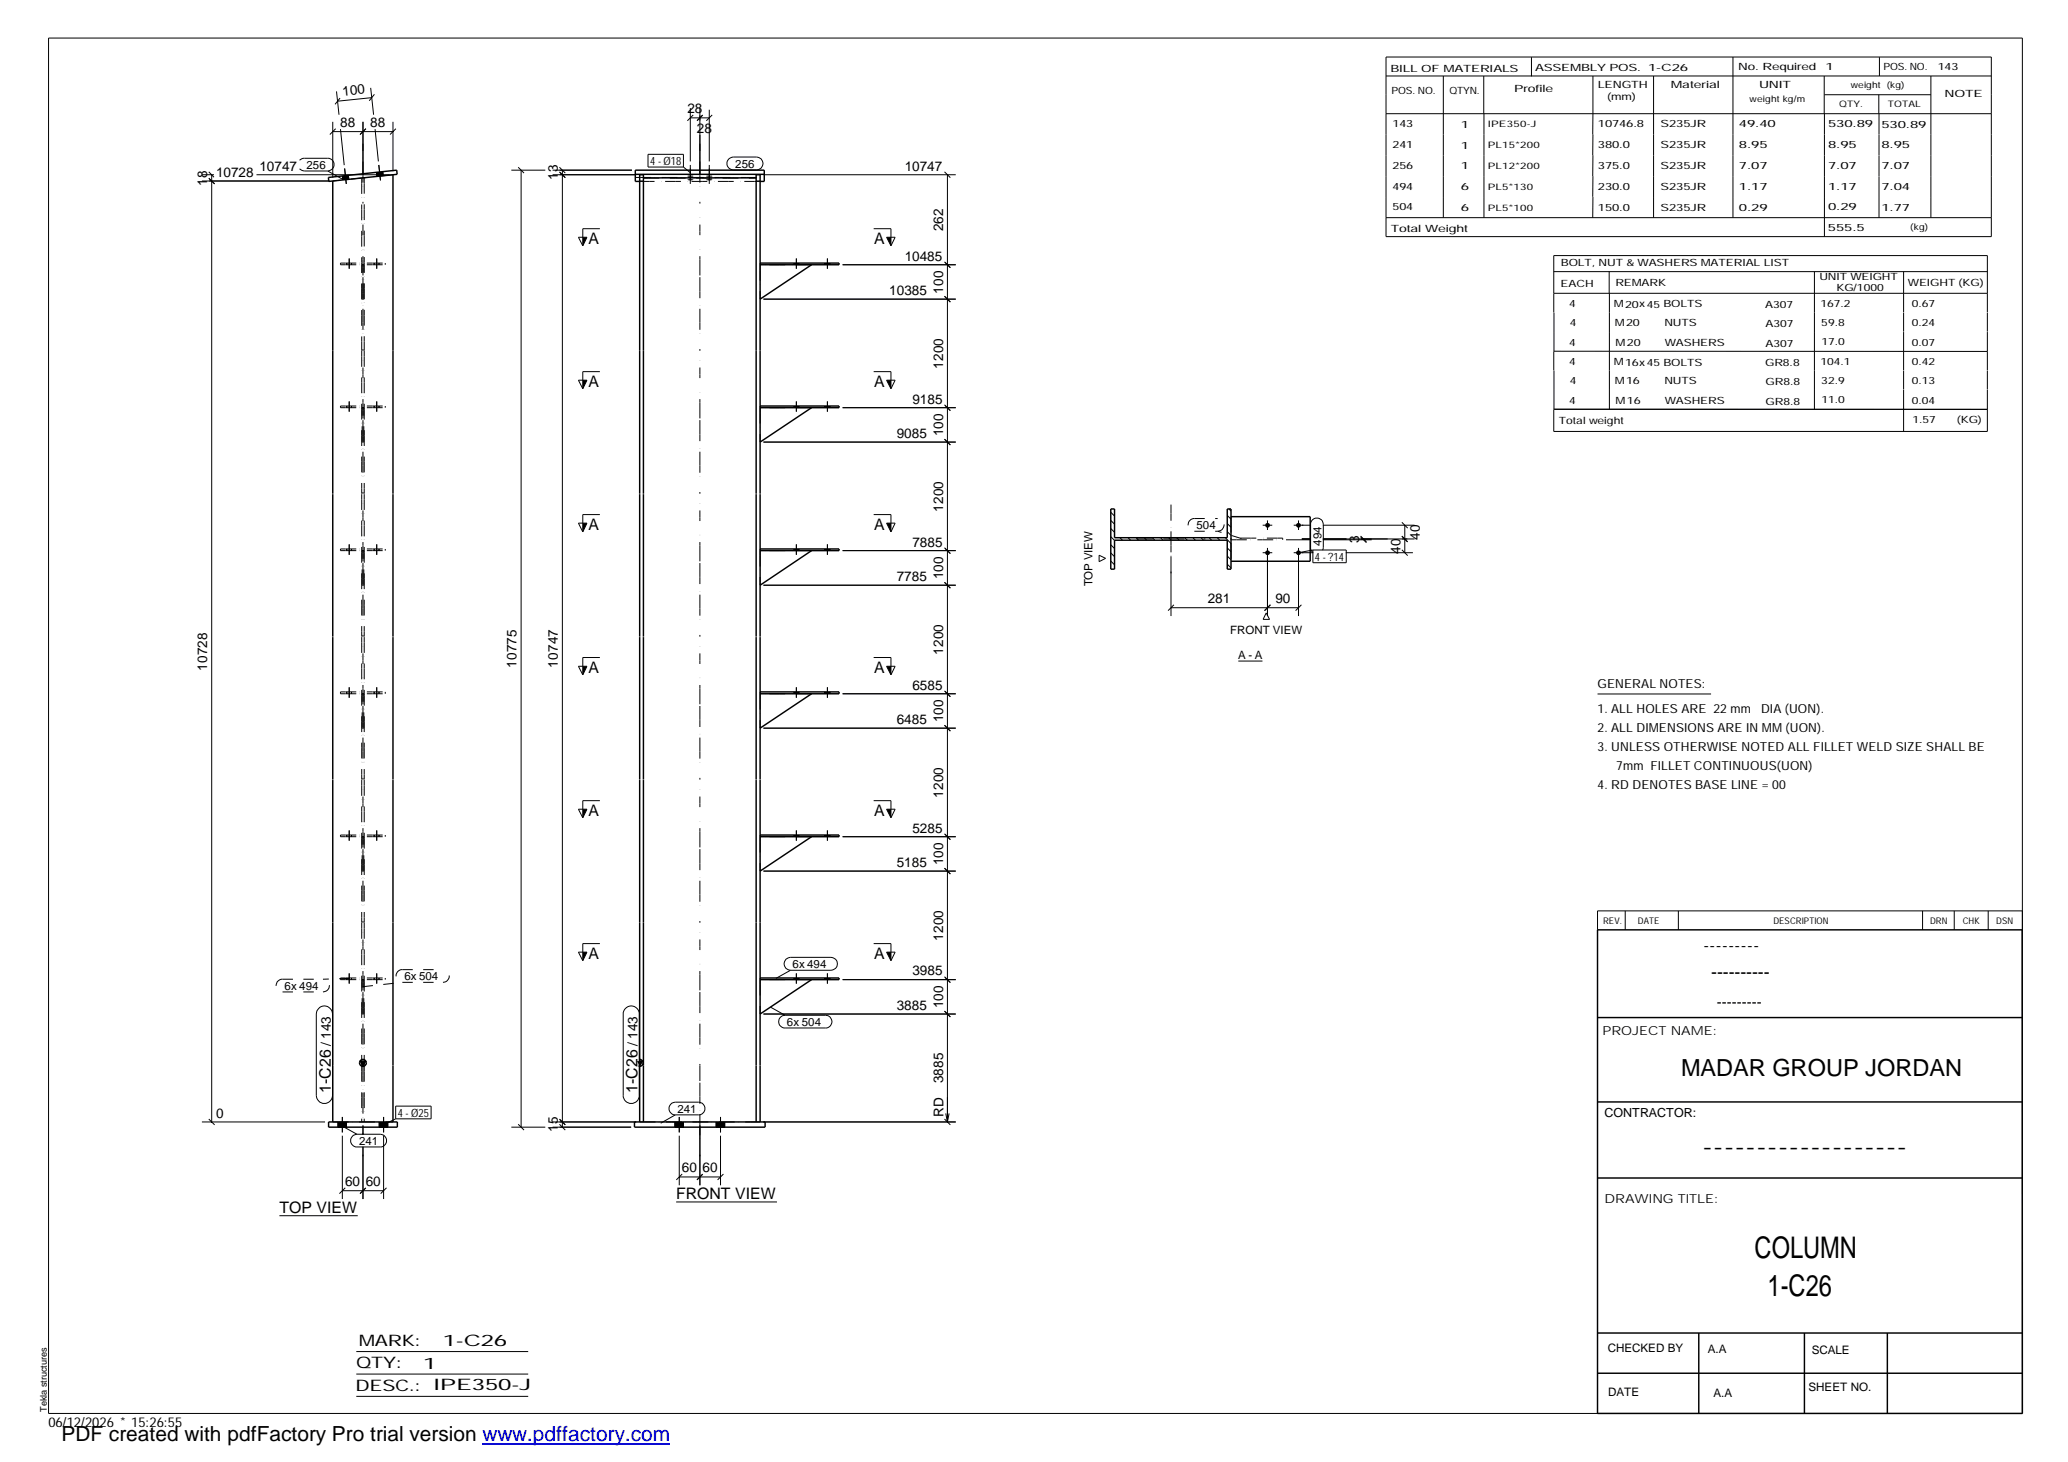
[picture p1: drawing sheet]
<svg xmlns="http://www.w3.org/2000/svg" width="420mm" height="297mm" viewBox="0 0 420 297" stroke-linecap="round" stroke-linejoin="round" font-family="sans-serif">
<g fill="none" stroke="#000" stroke-width=".2">
<path d="M9.9 7.7h401v279.5h-401zM68.4 18.6l.5 4.7M69.1 19.9l-1 1.3M75.3 17.9l.6 5.4M75.5 19.8l-6.9 .8M76.1 19.2l-1.1 1.3M281.6 11.6h123v36.5h-123zM281.6 15.4h123M293.2 15.4v28.8M301.5 15.4v7.7M311.1 11.6v3.9M323.6 15.4v16.2"/>
<path d="M336 15.4v28.8M352.1 11.6v32.6M370.6 15.4v7.7M370.7 19.2h21.6M381.7 19.2v3.9M381.8 11.6v3.8M392.3 15.4v28.8M41 35.5h2.5M41 36.8h25.9M42.4 36.2l1.2 1.2-1.1-1.1M42.4 34.9l1.1 1.1M43 35.5v192.5"/>
<path d="M52.1 35.5h27.1M60.9 32.6l.7-.4h5a1.29 1.29 0 0 1 1.3 1.3 1.29 1.29 0 0 1-1.3 1.2M60.9 34.3l.4 .3 .5 .1h4.8M66.6 34.7l3 1.7M67.6 26.7h12.2M67.6 24.8v11.3M68.2 26.1l-1.2 1.2M69.2 26.2l.7 7.4M69.6 35.8v.8M70 34.2l.4 3.2M70.8 35.6l.1 .8M73.7 24.8v10.7"/>
<path d="M74.3 26.1l-1.1 1.2M76.2 26.2l.7 6.6M76.5 35l.1 .8M77 33.5l.3 3.1M77.8 34.9l.1 .8M79.8 24.8v10M80.4 26.1l-1.2 1.2M103.9 34.6h6.9M105.3 34l1.2 1.2M105.9 34.6v194.4M112.3 34.6h16.1M112.3 35.5h16.9"/>
<path d="M113.7 34.9l1.2 1.2-1.2-1.1M113.7 34l1.2 1.2M114.3 34.6v194.4M131.7 31.4h7.2v2.5h-7.2zM138.9 33.9l1.4 1.2M140.3 22v10.8M140.3 33.5v3.9M140.3 23.9h3.8M140.8 23.4l-1.1 1.1M142.2 22v13.4M142.8 23.4l-1.2 1.1M144.1 22.3v10.5"/>
<path d="M144.1 33.5v3.9M144.7 23.4l-1.2 1.1M148.1 32.3l.9-.4h4.7a1.31 1.31 0 0 1 1.3 1.3 1.31 1.31 0 0 1-1.3 1.3h-4.7a1.31 1.31 0 0 1-1.2-.8 1.31 1.31 0 0 1 .3-1.4zM155.1 35.5h39.1M191.9 34.9l1.2 1.2M192.5 35.5v192.5M281.6 23.1h123M301.5 23.1v21.1M323.6 31.6v4.2M323.6 35.8v4.2M370.7 23.1v25M381.8 23.1v21.1"/>
<path d="M117.5 48.2h1.8l-.9 1.7zM121.9 46.5h-3.5v3.4M161.3 53.5v.3M161.8 52.5v2.1M162.3 53.5v.3M167.6 53.5v.3M168.1 52.5v2.1M168.6 53.5v.3M171.2 53.8h23M177.5 46.5h3.5v3.4M180.1 48.2h1.8l-.9 1.7zM191.9 53.2l1.2 1.2"/>
<path d="M281.6 44.2h123M315.7 59.6h88.1M315.7 55.2h88.1M323.6 40v4.2M326.9 55.1v4.5M327 59.6v23.6M368.6 55.2v28M386.8 55.2v8.2M117.5 77.2h1.8l-.9 1.8zM121.9 75.5h-3.5v3.5M155.1 60.8h39.1M177.5 75.5h3.5v3.5"/>
<path d="M180.1 77.2h1.8l-.9 1.8zM191.9 60.2l1.2 1.2M315.7 71.4v3.9M315.7 71.4h88.1M315.7 63.5v7.9M315.7 75.3v7.8M386.8 63.5v3.9M386.8 67.5v7.7M386.8 75.3v3.8M386.8 79.2v8.5M403.8 63.4v-11.5h-88.1v11.6M403.8 63.5v3.9"/>
<path d="M403.8 67.5v7.7M403.8 75.3v3.8M403.8 79.2v8.5h-88.1v-4.5h88.1M155.1 89.8h39.1M161.3 82.5v.3M161.8 81.6v2M162.3 82.5v.3M167.6 82.5v.3M168.1 81.6v2M168.6 82.5v.3M171.2 82.8h23M191.9 89.2l1.2 1.2"/>
<path d="M191.9 82.2l1.2 1.2-1.1-1M117.5 106.3h1.8l-.9 1.8zM121.9 104.5h-3.5v3.6M155.1 118.9h39.1M161.3 111.5v.4M161.8 110.6v2.1M162.3 111.5v.4M167.6 111.5v.4M168.1 110.6v2.1M168.6 111.5v.4M171.2 111.9h23M177.5 104.5h3.5v3.6"/>
<path d="M180.1 106.3h1.8l-.9 1.8zM191.9 118.3l1.2 1.2M191.9 111.3l1.2 1.2-1.1-1.1M223.3 112.8l1.3 .6-1.3 .7zM225.7 104.1l.7 .7M225.7 105.7l.7 .8M225.7 107.4l.7 .7M225.7 109l.7 .8M225.7 110.7l.7 .7M225.7 112.3l.7 .8M225.7 114l.7 .8M227.5 109.2l.5 .6"/>
<path d="M229.2 109.2l.5 .6M230.8 109.2l.5 .6M232.5 109.2l.5 .6M234.1 109.2l.5 .6M235.8 109.2l.5 .6M237.4 109.2l.5 .6M237.9 113v12.2M239.1 109.2l.5 .6M240.7 109.2l.5 .6M242.4 109.2l.5 .6M244 109.2l.5 .6M245.7 109.2l.5 .6"/>
<path d="M247.3 109.2l.5 .6M249 109.2l1.1 1.2M249.3 104.7l.8 .8M249.3 106.4l.8 .7M249.3 108l.8 .8M249.3 111.3l.8 .8M249.3 113l.8 .7M249.3 114.6l.8 .8M249.7 103.4l.4 .4M256.5 112.3h2M256.5 106.7h2M257.5 105.7v2"/>
<path d="M257.5 111.3v13.9M261.3 109.7h5M262.8 106.7h3.5M263.8 105.7v2M263.8 111.3v13.9M264.5 109.5h1.8M266.7 111.7h6.8v2.6h-6.8zM266.7 111.7l-2.9 .6M268.7 111.8l.2-.5v-4.8a1.29 1.29 0 0 0-1.3-1.3 1.29 1.29 0 0 0-1.3 1.3v5l.5 .8h-4M268.8 106.7h18.6M268.8 109.5h18.6M268.8 109.7h9.9"/>
<path d="M273.4 112.3h13.7M276.4 109.1l1.2 1.2M276.4 108.9l1.2 1.2M277 109.5v.2M284.8 111.7l1.2 1.2M284.8 109l1.1 1.1M284.8 106.1l1.2 1.2M284.9 109l1.1 1.1M285.4 106.7v5.6M117.5 135.4h1.8l-.9 1.7zM121.9 133.6h-3.5v3.5M161.8 139.6v2.2"/>
<path d="M168.1 139.6v2.2M177.5 133.6h3.5v3.5M180.1 135.4h1.8l-.9 1.7zM237.9 123.5h25.9M238.5 122.9l-1.2 1.2M251.6 134.3h4.9M257.3 124.5l.6 1.3h-1.3zM258.1 122.9l-1.2 1.2M264.4 122.9l-1.2 1.2M155.1 147.9h39.1M161.3 140.6v.4M162.3 140.6v.4"/>
<path d="M167.6 140.6v.4M168.6 140.6v.4M171.2 141h23M191.9 147.3l1.2 1.2M191.9 140.4l1.2 1.1M324.6 141h23M117.5 164.4h1.8l-.9 1.7zM121.9 162.7h-3.5v3.4M155.1 177h39.1M161.3 169.7v.3M161.8 168.7v2.1M162.3 169.7v.3"/>
<path d="M167.6 169.7v.3M168.1 168.7v2.1M168.6 169.7v.3M171.2 170h23M177.5 162.7h3.5v3.4M180.1 164.4h1.8l-.9 1.7zM191.9 169.4l1.2 1.2M191.9 176.4l1.2 1.2M117.5 193.4h1.8l-.9 1.8zM121.9 191.7h-3.5v3.5M159.7 194.9l.9-.4h8.2a1.31 1.31 0 0 1 1.3 1.3 1.31 1.31 0 0 1-1.3 1.3h-8.2a1.33 1.33 0 0 1-1.2-.8 1.33 1.33 0 0 1 .3-1.4zM160.6 197.1l-3 1.7"/>
<path d="M161.3 198.7v.3M161.8 197.8v2M162.3 198.7v.3M167.6 198.7v.3M168.1 197.8v2M168.6 198.7v.3M171.2 199h23M177.5 191.7h3.5v3.5M180.1 193.4h1.8l-.9 1.8zM191.9 198.4l1.2 1.2-1.1-1M330.2 185.1v3.8M341 185.1v3.8"/>
<path d="M390.6 185.1v3.8M397 185.1v3.8M403.9 185.1v3.8M410.9 185.1h-86.3v3.8M65 204.7a1.64 1.64 0 0 1 2.6 1.3v16.5a1.65 1.65 0 0 1-1.7 1.7 1.65 1.65 0 0 1-1.6-1.7v-16.5l.1-.6zM127.1 204.9a1.62 1.62 0 0 1 1.8-.4 1.62 1.62 0 0 1 1 1.5v16.5a1.63 1.63 0 0 1-1.7 1.7 1.63 1.63 0 0 1-1.6-1.7v-16.8zM155.1 206h39.1M156.5 204.6l3 1.7M158.6 206.7l.4-.3 .5-.1h8.2a1.29 1.29 0 0 1 1.3 1.3 1.29 1.29 0 0 1-1.3 1.3h-8.2a1.28 1.28 0 0 1-1.2-.8 1.28 1.28 0 0 1 .3-1.4zM191.9 205.4l1.2 1.2M41 228h25M42.4 227.4l1.2 1.1"/>
<path d="M68.7 228v1M69.6 226.9v3.2M69.6 230.7v12.9M69.6 228.8l2.9 1.6M70.4 228v1M71.6 230.8l.9-.4h4.8a1.29 1.29 0 0 1 1.2 1.3 1.29 1.29 0 0 1-1.2 1.3h-4.8a1.28 1.28 0 0 1-1.2-.8 1.28 1.28 0 0 1 .3-1.4zM73.7 228.7v1.8M73.7 233v10.6M77 228v1M77.9 226.9v3.2M77.9 230.7v12.9M78.8 228v1"/>
<path d="M80.4 224.7h7.2v2.6h-7.2zM80.4 227.3l-2.5 1.2M103.9 229h6.9M105.3 228.4l1.2 1.2M112.3 229h15.9M112.3 228h16.9M113.7 228.4l1.2 1.2M113.7 227.4l1.2 1.1-1.2-1.1M136.3 224.3l.9-.4h4.7a1.29 1.29 0 0 1 1.3 1.3 1.29 1.29 0 0 1-1.3 1.3h-4.7a1.28 1.28 0 0 1-1.2-.8 1.28 1.28 0 0 1 .3-1.4zM137.1 228v1M137.2 226.5l-3 1.7M138 226.9v3.2"/>
<path d="M138 230.7v10.1M138 239.1h8.4M138.6 238.5l-1.2 1.2M138.9 228v1M142.2 228.7v12.1M142.8 238.5l-1.2 1.2M145.5 228v1M146.4 226.9v3.2M146.4 230.7v10.1M147 238.5l-1.2 1.2M147.2 228v1M155.1 228h39.1"/>
<path d="M191.9 227.4l1.2 1.1M192.2 226.2l.3 1.8M192.8 226.2l-.3 1.8M56.8 247h15.9M69.6 241.9h8.3M70.1 241.3l-1.1 1.2M74.3 241.3l-1.1 1.2M78.5 241.3l-1.2 1.2M137.4 244.2h20.5M72.4 274.6h34.9M72.4 279.2h34.9M72.4 283.7h34.9"/>
</g>
<g fill="#000">
<path d="M118.4 48.2h.9l-.9 1.7zM180.1 48.2h.9v1.7zM118.4 77.2h.9l-.9 1.8zM180.1 77.2h.9v1.8zM118.4 106.3h.9l-.9 1.8zM180.1 106.3h.9v1.8zM118.4 135.4h.9l-.9 1.7zM180.1 135.4h.9v1.7zM118.4 164.4h.9l-.9 1.7zM180.1 164.4h.9v1.7zM118.4 193.4h.9l-.9 1.8zM180.1 193.4h.9v1.8z"/>
<path d="M73.2 215.6h1.1l-.6 1zM129.4 215.6h1.1l-.5 1z"/>
<path d="M69.6 35.8l1.2-.2 .1 .8-1.3 .2z" fill-rule="evenodd"/>
<path d="M69.6 35.8l1.2-.2 .1 .8-1.3 .2z" fill-rule="evenodd"/>
<path d="M76.5 35l1.3-.1 .1 .8-1.3 .1z" fill-rule="evenodd"/>
<path d="M76.5 35l1.3-.1 .1 .8-1.3 .1z" fill-rule="evenodd"/>
<path d="M139.7 35.7h1l.2 .1-.6 .1-.6-.1z" fill-rule="evenodd"/>
<path d="M139.7 36.5l.3-.1 .9 .1-.4 .1z" fill-rule="evenodd"/>
<path d="M143.5 35.7h1.1l.1 .1-.6 .1-.6-.1z" fill-rule="evenodd"/>
<path d="M143.5 36.5l.3-.1 .9 .1-.3 .1z" fill-rule="evenodd"/>
<path d="M161.3 53.5h1v.3h-1z" fill-rule="evenodd"/>
<path d="M161.3 53.5h1v.3h-1z" fill-rule="evenodd"/>
<path d="M167.6 53.5h1v.3h-1z" fill-rule="evenodd"/>
<path d="M167.6 53.5h1v.3h-1z" fill-rule="evenodd"/>
<path d="M161.3 82.5h1v.3h-1z" fill-rule="evenodd"/>
<path d="M161.3 82.5h1v.3h-1z" fill-rule="evenodd"/>
<path d="M167.6 82.5h1v.3h-1z" fill-rule="evenodd"/>
<path d="M167.6 82.5h1v.3h-1z" fill-rule="evenodd"/>
<path d="M161.3 111.5h1v.4h-1z" fill-rule="evenodd"/>
<path d="M161.3 111.5h1v.4h-1z" fill-rule="evenodd"/>
<path d="M167.6 111.5h1v.4h-1z" fill-rule="evenodd"/>
<path d="M167.6 111.5h1v.4h-1z" fill-rule="evenodd"/>
<path d="M161.3 140.6h1v.4h-1z" fill-rule="evenodd"/>
<path d="M161.3 140.6h1v.4h-1z" fill-rule="evenodd"/>
<path d="M167.6 140.6h1v.4h-1z" fill-rule="evenodd"/>
<path d="M167.6 140.6h1v.4h-1z" fill-rule="evenodd"/>
<path d="M161.3 169.7h1v.3h-1z" fill-rule="evenodd"/>
<path d="M161.3 169.7h1v.3h-1z" fill-rule="evenodd"/>
<path d="M167.6 169.7h1v.3h-1z" fill-rule="evenodd"/>
<path d="M167.6 169.7h1v.3h-1z" fill-rule="evenodd"/>
<path d="M161.3 198.7h1v.3h-1z" fill-rule="evenodd"/>
<path d="M161.3 198.7h1v.3h-1z" fill-rule="evenodd"/>
<path d="M167.6 198.7h1v.3h-1z" fill-rule="evenodd"/>
<path d="M167.6 198.7h1v.3h-1z" fill-rule="evenodd"/>
<path d="M68.7 228h1.7v1h-1.7z" fill-rule="evenodd"/>
<path d="M68.7 228h1.7v1h-1.7z" fill-rule="evenodd"/>
<path d="M77 228h1.8v1h-1.8z" fill-rule="evenodd"/>
<path d="M77 228h1.8v1h-1.8z" fill-rule="evenodd"/>
<path d="M137.1 228h1.8v1h-1.8z" fill-rule="evenodd"/>
<path d="M137.1 228h1.8v1h-1.8z" fill-rule="evenodd"/>
<path d="M145.5 228h1.7v1h-1.7z" fill-rule="evenodd"/>
<path d="M145.5 228h1.7v1h-1.7z" fill-rule="evenodd"/>
<circle cx="257.5" cy="112.3" r=".48"/>
<circle cx="257.5" cy="106.7" r=".48"/>
<circle cx="263.8" cy="112.3" r=".49"/>
<circle cx="263.8" cy="106.7" r=".49"/>
</g>
<g fill="none" stroke="#000" stroke-width=".3">
<path d="M66.7 36.1l13.9-1.5 .1 .8-13.9 1.5zM67.6 36.8v63.5M79.8 35.5v64.8M129.1 35.4h26.2M130 36.9h-.9v-2.3h26.2v2.3h-.9M130.7 36.1h22.9M154.4 53.5h16.1v.3h-16.1M164.9 53.8l-10.5 7M154.4 82.5h16.1v.3h-16.1M164.9 82.8l-10.5 7M67.6 100.4v29M79.8 100.4v29"/>
<path d="M130 100.3v-64.8h.7v64.8M130 100.4v29M130.7 100.4v29M153.6 100.3v-64.8h.8v64.8M153.6 100.4v29M154.4 100.4v29M154.4 111.5h16.1v.4h-16.1M164.9 111.9l-10.5 7M225.7 103.4h.7v5.8h22.9v-5.8h.8v12.2h-.8v-5.8h-22.9v5.8h-.7zM250.1 105h16.1v9h-16.1M67.6 129.4v29M79.8 129.4v29"/>
<path d="M130 129.4v29M130.7 129.4v29M153.6 129.4v29M154.4 129.4v29M67.6 158.5v69.5M79.8 158.5v69.5M130 158.5v69.5M130.7 158.5v69.5M153.6 158.5v69.5M154.4 158.5v69.5M154.4 140.6h16.1v.4h-16.1M164.9 141l-10.5 6.9"/>
<path d="M154.4 169.7h16.1v.3h-16.1M164.9 170l-10.5 7M154.4 198.7h16.1v.3h-16.1M164.9 199l-10.5 7M324.6 188.9h86.2l.1 98.3h-86.3zM73.2 215.6h1.1l-.6 1zM129.8 215.3a.69 .69 0 0 1 .9 .6 .69 .69 0 0 1-.9 .7M129.8 215.6h.7l-.5 1-.2-.3M324.6 206.7h86.3M66.8 228h13.9v1h-13.9zM128.9 228h26.5v1h-26.5zM324.6 239.3h86.3"/>
<path d="M324.6 223.9h86.3M324.6 270.8h86.3M324.6 279h86.3M345.1 270.8v16.4M366.6 270.8v16.4M383.5 270.8v16.4"/>
<circle cx="73.7" cy="215.9" r=".7"/>
</g>
<g fill="none" stroke="#000" stroke-width=".2" stroke-dasharray="1.1 0 2.1 .7 0 1.4" stroke-linecap="butt">
<path d="M73.5 36.2v35.1M74 36.1v35.2M79.8 35.5l-12.2 1.3M129.1 36.1h26.2M130 36.8h.7M130.7 36.2h22.9M153.6 36.8h.8M154.4 36.9h-24.4M69.2 53.5v.3M69.2 53.8h9.1M69.2 53.5h9.1M73.6 53.8h.3"/>
<path d="M73.9 53.8h-.3M78.3 53.5v.3M154.4 53.8v-.3M154.4 53.8v7M164.9 53.8h-10.5M73.5 71.3v29M73.6 60.8v-7M73.9 60.8v-7M73.9 60.8h-.3M74 71.3v29M69.2 82.5v.3M69.2 82.8h9.1"/>
<path d="M69.2 82.5h9.1M73.6 89.8v-7M73.6 82.8h.3M73.9 89.8v-7M73.9 82.8h-.3M73.9 89.8h-.3M78.3 82.5v.3M154.4 82.8v-.3M154.4 82.8v7M164.9 82.8h-10.5M69.2 111.5v.4M69.2 111.9h9.1"/>
<path d="M69.2 111.5h9.1M73.5 100.4v29M73.6 118.9v-7M73.6 111.9h.3M73.9 118.9v-7M73.9 111.9h-.3M73.9 118.9h-.3M74 100.4v29M78.3 111.5v.4M154.4 111.9v-.4M154.4 111.9v7M164.9 111.9h-10.5"/>
<path d="M250.1 105v9M250.1 109.3v.4M250.1 109.7h10.5M260.6 109.7v-.4M260.6 109.3h-10.5M73.5 129.4v29M74 129.4v29M69.2 140.6v.4M69.2 141h9.1M69.2 140.6h9.1M73.5 158.5v29M73.6 147.9v-6.9"/>
<path d="M73.6 141h.3M73.9 147.9v-6.9M73.9 141h-.3M73.9 147.9h-.3M74 158.5v29M78.3 140.6v.4M154.4 141v-.4M154.4 141v6.9M164.9 141h-10.5M69.2 169.7v.3M69.2 170h9.1M69.2 169.7h9.1"/>
<path d="M73.6 177v-7M73.6 170h.3M73.9 177v-7M73.9 170h-.3M73.9 177h-.3M78.3 169.7v.3M154.4 170v-.3M154.4 170v7M164.9 170h-10.5M69.2 198.7v.3M69.2 199h9.1M69.2 198.7h9.1"/>
<path d="M73.5 187.5v29M73.6 199h.3M73.9 199h-.3M74 187.5v29M78.3 198.7v.3M154.4 199v-.3M154.4 199v7M164.9 199h-10.5M73.5 216.6v11.4M73.6 206v-7M73.9 206v-7M73.9 206h-.3"/>
<path d="M74 216.6v11.4M67.6 228h12.2M130 228h24.4"/>
</g>
<g fill="none" stroke="#000" stroke-width=".2" stroke-dasharray=".4 3.2 0 .7 1.4 0 2.8 .7 0 1.4 1.4 0 2.8" stroke-linecap="butt">
<path d="M73.7 71.3v-42.1M142.2 71.3v-42.1M73.7 100.3v-29M142.2 100.3v-29M237.9 116.5v-14M244.9 109.5h-14M73.7 129.4v-29M142.2 129.4v-29M73.7 158.4v-29M142.2 158.4v-29M73.7 187.5v-29M142.2 187.5v-29"/>
<path d="M73.7 216.5v-29M142.2 216.5v-29M73.7 234.9v-1.9M73.7 230.5v-13.9M142.2 234.9v-18.3"/>
</g>
<g fill="none" stroke="#000" stroke-width=".2" stroke-dasharray="2.1 2.1" stroke-linecap="butt">
<path d="M70.4 53.8v-.3M71 54.6v-2.1M71.4 53.8v-.3M76 53.8v-.3M76.5 54.6v-2.1M77 53.8v-.3M70.4 82.8v-.3M71 83.6v-2M71.4 82.8v-.3M76 82.8v-.3M76.5 83.6v-2M77 82.8v-.3"/>
<path d="M70.4 111.9v-.4M71 112.7v-2.1M71.4 111.9v-.4M76 111.9v-.4M76.5 112.7v-2.1M77 111.9v-.4M242.7 107.9h4.7M242.7 105.4h4.7M242.7 105.4a1.29 1.29 0 0 0-1.3 1.2 1.29 1.29 0 0 0 1.3 1.3M247.4 107.9a1.29 1.29 0 0 0 1.3-1.3 1.29 1.29 0 0 0-1.3-1.2M252.2 109.4l-4.8-1.5M70.4 141v-.4"/>
<path d="M71 141.8v-2.2M71.4 141v-.4M76 141v-.4M76.5 141.8v-2.2M77 141v-.4M70.4 170v-.3M71 170.8v-2.1M71.4 170v-.3M76 170v-.3M76.5 170.8v-2.1M77 170v-.3M57.4 199h8.2"/>
<path d="M57.4 199a1.29 1.29 0 0 0-1.3 1.2 1.29 1.29 0 0 0 1.3 1.3M70.4 199v-.3M71 199.8v-2M71 198.8l-5.4 .2M71.4 199v-.3M76 199v-.3M76.5 199.8v-2M77 199v-.3M81.7 199.6h8.3M81.7 197h8.3M81.7 197a1.29 1.29 0 0 0-1.3 1.3 1.29 1.29 0 0 0 1.3 1.3M90 199.6a1.29 1.29 0 0 0 1.3-1.3 1.29 1.29 0 0 0-1.3-1.3"/>
<path d="M57.4 201.5h8.2M65.6 201.5a1.29 1.29 0 0 0 1.3-1.3 1.29 1.29 0 0 0-1.3-1.2M73.7 200.5l8-.9"/>
</g>
<path d="M98 293.3h38.2" fill="none" stroke="#00f" stroke-width=".3"/>
<g font-size="6.1">
<text x="356.5" y="255.5">COLUMN</text>
<text x="359.1" y="263.3">1-C26</text>
</g>
<text font-size="4.8" x="341.5" y="218.6">MADAR GROUP JORDAN</text>
<text font-size="4.2" x="12.5" y="292.7">PDF created with pdfFactory Pro trial version www.pdffactory.com</text>
<g font-size="3.6">
<text x="346.1" y="193.2">---------</text>
<text x="347.7" y="198.6">----------</text>
<text x="345.8" y="234.2">-------------------</text>
</g>
<g font-size="3.2">
<text x="119.6" y="49.6">A</text>
<text x="177.6" y="49.6">A</text>
<text x="119.6" y="78.6">A</text>
<text x="177.6" y="78.6">A</text>
<text x="119.6" y="107.7">A</text>
<text x="177.6" y="107.7">A</text>
<text x="119.6" y="136.8">A</text>
<text x="177.6" y="136.8">A</text>
<text x="119.6" y="165.8">A</text>
<text x="177.6" y="165.8">A</text>
<text x="119.6" y="194.8">A</text>
<text x="177.6" y="194.8">A</text>
<text x="67.2" y="222.2" transform="rotate(-90 67.2 222.2)">1-C26</text>
<text x="129.5" y="222.2" transform="rotate(-90 129.5 222.2)">1-C26</text>
<text x="137.4" y="243.7">FRONT VIEW</text>
<text x="56.8" y="246.5">TOP VIEW</text>
<text x="72.9" y="273.5">MARK:</text>
<text x="90" y="273.5">1-C26</text>
<text x="72.4" y="278">QTY:</text>
<text x="86" y="278.1">1</text>
<text x="72.2" y="282.6">DESC.:</text>
<text x="88.1" y="282.4">IPE350-J</text>
</g>
<text font-size="3" x="348.8" y="204.5">---------</text>
<g font-size="2.8">
<text x="69.6" y="19.5" transform="rotate(-6 69.6 19.5)">100</text>
<text x="139.7" y="23">28</text>
<text x="69.1" y="25.8">88</text>
<text x="75.2" y="25.8">88</text>
<text x="141.6" y="27">28</text>
<text x="43.9" y="36">10728</text>
<text x="52.7" y="34.7">10747</text>
<text x="183.8" y="34.7">10747</text>
<text x="42.1" y="37.7" transform="rotate(-90 42.1 37.7)">18</text>
<text x="113.3" y="36.6" transform="rotate(-90 113.3 36.6)">13</text>
<text x="191.6" y="47" transform="rotate(-90 191.6 47)">262</text>
<text x="183.8" y="52.9">10485</text>
<text x="180.7" y="59.9">10385</text>
<text x="191.6" y="59.6" transform="rotate(-90 191.6 59.6)">100</text>
<text x="191.6" y="74.9" transform="rotate(-90 191.6 74.9)">1200</text>
<text x="185.4" y="82">9185</text>
<text x="182.2" y="89">9085</text>
<text x="191.6" y="88.7" transform="rotate(-90 191.6 88.7)">100</text>
<text x="191.6" y="104" transform="rotate(-90 191.6 104)">1200</text>
<text x="185.4" y="111.1">7885</text>
<text x="276.1" y="110.4" transform="rotate(-90 276.1 110.4)">3</text>
<text x="284.5" y="112.5" transform="rotate(-90 284.5 112.5)">40</text>
<text x="288.5" y="109.7" transform="rotate(-90 288.5 109.7)">40</text>
<text x="182.2" y="118.1">7785</text>
<text x="191.6" y="117.7" transform="rotate(-90 191.6 117.7)">100</text>
<text x="245.4" y="122.5">281</text>
<text x="259.1" y="122.5">90</text>
<text x="42.1" y="136.3" transform="rotate(-90 42.1 136.3)">10728</text>
<text x="104.9" y="135.7" transform="rotate(-90 104.9 135.7)">10775</text>
<text x="113.3" y="135.6" transform="rotate(-90 113.3 135.6)">10747</text>
<text x="191.6" y="133" transform="rotate(-90 191.6 133)">1200</text>
<text x="185.4" y="140.1">6585</text>
<text x="182.2" y="147.1">6485</text>
<text x="191.6" y="146.8" transform="rotate(-90 191.6 146.8)">100</text>
<text x="191.6" y="162.1" transform="rotate(-90 191.6 162.1)">1200</text>
<text x="185.4" y="169.1">5285</text>
<text x="182.2" y="176.1">5185</text>
<text x="191.6" y="175.8" transform="rotate(-90 191.6 175.8)">100</text>
<text x="191.6" y="191.1" transform="rotate(-90 191.6 191.1)">1200</text>
<text x="185.4" y="198.2">3985</text>
<text x="182.2" y="205.2">3885</text>
<text x="191.6" y="204.9" transform="rotate(-90 191.6 204.9)">100</text>
<text x="67.2" y="212.5" transform="rotate(-90 67.2 212.5)">/ 143</text>
<text x="129.5" y="212.5" transform="rotate(-90 129.5 212.5)">/ 143</text>
<text x="191.6" y="220.1" transform="rotate(-90 191.6 220.1)">3885</text>
<text x="43.9" y="227.1">0</text>
<text x="191.7" y="227" transform="rotate(-90 191.7 227)">RD</text>
<text x="113.3" y="230" transform="rotate(-90 113.3 230)">15</text>
<text x="138.6" y="238.2">60</text>
<text x="142.7" y="238.2">60</text>
<text x="70.1" y="241">60</text>
<text x="74.3" y="241">60</text>
<text x="9.8" y="290">06/12/2026 * 15:26:55</text>
</g>
<g font-size="2.5">
<text x="324.6" y="139.9">GENERAL NOTES:</text>
<text x="324.6" y="148.7">2. ALL DIMENSIONS ARE IN MM (UON).</text>
<text x="324.6" y="144.9">1. ALL HOLES ARE 22 mm</text>
<text x="357.8" y="144.9">DIA (UON).</text>
<text x="324.6" y="152.5">3. UNLESS OTHERWISE NOTED ALL FILLET WELD SIZE SHALL BE</text>
<text x="324.6" y="160.2">4. RD DENOTES BASE LINE = 00</text>
<text x="328.4" y="156.4">7mm FILLET CONTINUOUS(UON)</text>
<text x="325.6" y="210.3">PROJECT NAME:</text>
<text x="326" y="226.9">CONTRACTOR:</text>
<text x="326" y="244.4">DRAWING TITLE:</text>
</g>
<g font-size="2.4">
<text x="326.7" y="274.7">CHECKED BY</text>
<text x="347" y="275">A.A</text>
<text x="368.1" y="275.1">SCALE</text>
<text x="326.7" y="283.6">DATE</text>
<text x="348.1" y="283.9">A.A</text>
<text x="367.5" y="282.6">SHEET NO.</text>
</g>
<g font-size="2.3">
<text x="62.3" y="34.3">256</text>
<text x="132.1" y="33.5">4 - Ø18</text>
<text x="149.4" y="34.1">256</text>
<text x="243.1" y="107.5">504</text>
<text x="267.2" y="113.9">4 - ?14</text>
<text x="268.5" y="110.9" transform="rotate(-90 268.5 110.9)">494</text>
<text x="222" y="119.2" transform="rotate(-90 222 119.2)">TOP VIEW</text>
<text x="249.9" y="128.9">FRONT VIEW</text>
<text x="251.6" y="133.8">A - A</text>
<text x="161" y="196.7">6x 494</text>
<text x="57.8" y="201.1">6x 494</text>
<text x="82.2" y="199.2">6x 504</text>
<text x="159.9" y="208.4">6x 504</text>
<text x="80.8" y="226.9">4 - Ø25</text>
<text x="137.6" y="226.1">241</text>
<text x="72.9" y="232.6">241</text>
</g>
<g font-size="2">
<text x="282.5" y="14.6">BILL OF MATERIALS</text>
<text x="311.9" y="14.4">ASSEMBLY POS.</text>
<text x="324.6" y="17.9">LENGTH</text>
<text x="334.9" y="14.4">1-C26</text>
<text x="339.5" y="17.9">Material</text>
<text x="353.1" y="14.2">No. Required</text>
<text x="357.4" y="17.9">UNIT</text>
<text x="370.9" y="14.2">1</text>
<text x="382.7" y="14.2">POS. NO.</text>
<text x="393.7" y="14.3">143</text>
<text x="282.7" y="19.1">POS. NO.</text>
<text x="294.5" y="19">QTYN.</text>
<text x="307.6" y="18.7">Profile</text>
<text x="326.5" y="20.4">(mm)</text>
<text x="395.1" y="19.6">NOTE</text>
<text x="282.9" y="25.8">143</text>
<text x="296.8" y="26">1</text>
<text x="324.7" y="25.9">10746.8</text>
<text x="337.4" y="25.9">S235JR</text>
<text x="353.3" y="25.9">49.40</text>
<text x="371.4" y="25.9">530.89</text>
<text x="382.3" y="25.9">530.89</text>
<text x="282.9" y="30">241</text>
<text x="282.9" y="34.3">256</text>
<text x="296.8" y="30.2">1</text>
<text x="296.8" y="34.4">1</text>
<text x="324.7" y="30.1">380.0</text>
<text x="324.7" y="34.4">375.0</text>
<text x="337.4" y="30.1">S235JR</text>
<text x="337.4" y="34.3">S235JR</text>
<text x="353.3" y="30.1">8.95</text>
<text x="353.3" y="34.4">7.07</text>
<text x="371.4" y="30.1">8.95</text>
<text x="371.4" y="34.3">7.07</text>
<text x="382.3" y="30.2">8.95</text>
<text x="382.3" y="34.4">7.07</text>
<text x="282.9" y="38.5">494</text>
<text x="296.8" y="38.6">6</text>
<text x="324.7" y="38.6">230.0</text>
<text x="337.4" y="38.6">S235JR</text>
<text x="353.3" y="38.6">1.17</text>
<text x="371.4" y="38.6">1.17</text>
<text x="382.3" y="38.6">7.04</text>
<text x="282.6" y="47.1">Total Weight</text>
<text x="282.9" y="42.7">504</text>
<text x="296.8" y="42.9">6</text>
<text x="324.7" y="42.8">150.0</text>
<text x="337.4" y="42.8">S235JR</text>
<text x="353.3" y="42.8">0.29</text>
<text x="371.4" y="46.9">555.5</text>
<text x="371.4" y="42.7">0.29</text>
<text x="382.3" y="42.9">1.77</text>
<text x="317.1" y="58.2">EACH</text>
<text x="317.1" y="54.1">BOLT, NUT &amp; WASHERS MATERIAL LIST</text>
<text x="328.2" y="58.2">REMARK</text>
<text x="369.7" y="57">UNIT WEIGHT</text>
<text x="373.1" y="59.1">KG/1000</text>
<text x="387.6" y="58.1">WEIGHT (KG)</text>
<text x="318.8" y="62.3">4</text>
<text x="327.9" y="62.5">M20x45 BOLTS</text>
<text x="358.6" y="62.5">A307</text>
<text x="369.9" y="62.5">167.2</text>
<text x="388.4" y="62.3">0.67</text>
<text x="318.8" y="70.3">4</text>
<text x="318.9" y="66.2">4</text>
<text x="328.1" y="66.3">M20</text>
<text x="328.3" y="70.3">M20</text>
<text x="338.2" y="66.3">NUTS</text>
<text x="338.2" y="70.3">WASHERS</text>
<text x="358.7" y="66.5">A307</text>
<text x="358.7" y="70.4">A307</text>
<text x="370" y="66.2">59.8</text>
<text x="370.1" y="70.1">17.0</text>
<text x="388.4" y="66.3">0.24</text>
<text x="388.4" y="70.2">0.07</text>
<text x="318.8" y="74.1">4</text>
<text x="318.9" y="77.9">4</text>
<text x="327.9" y="74.2">M16x45 BOLTS</text>
<text x="358.6" y="74.3">GR8.8</text>
<text x="369.9" y="74.2">104.1</text>
<text x="388.4" y="74.2">0.42</text>
<text x="318.8" y="82">4</text>
<text x="328.1" y="78">M16</text>
<text x="328.3" y="82">M16</text>
<text x="338.2" y="78">NUTS</text>
<text x="338.2" y="82">WASHERS</text>
<text x="358.7" y="78.3">GR8.8</text>
<text x="358.7" y="82.2">GR8.8</text>
<text x="370" y="78">32.9</text>
<text x="370.1" y="81.9">11.0</text>
<text x="388.4" y="78">0.13</text>
<text x="388.4" y="82">0.04</text>
<text x="316.7" y="86.2">Total weight</text>
<text x="388.6" y="86">1.57</text>
<text x="397.6" y="86">(KG)</text>
</g>
<g font-size="1.9">
<text x="325.7" y="187.8">REV.</text>
<text x="332.8" y="187.6">DATE</text>
<text x="360.3" y="187.7">DESCRIPTION</text>
<text x="392.1" y="187.6">DRN</text>
<text x="398.8" y="187.6">CHK</text>
<text x="405.6" y="187.7">DSN</text>
<text x="9.5" y="286.8" transform="rotate(-90 9.5 286.8)">Tekla structures</text>
</g>
<g font-size="1.8">
<text x="376" y="17.9">weight (kg)</text>
<text x="355.5" y="20.7">weight kg/m</text>
<text x="373.6" y="21.7">QTY.</text>
<text x="383.5" y="21.8">TOTAL</text>
<text x="302.3" y="25.9">IPE350-J</text>
<text x="302.3" y="30.1">PL15*200</text>
<text x="302.3" y="34.3">PL12*200</text>
<text x="302.3" y="38.6">PL5*130</text>
<text x="302.3" y="42.8">PL5*100</text>
<text x="388.1" y="46.7">(kg)</text>
</g>
</svg>
